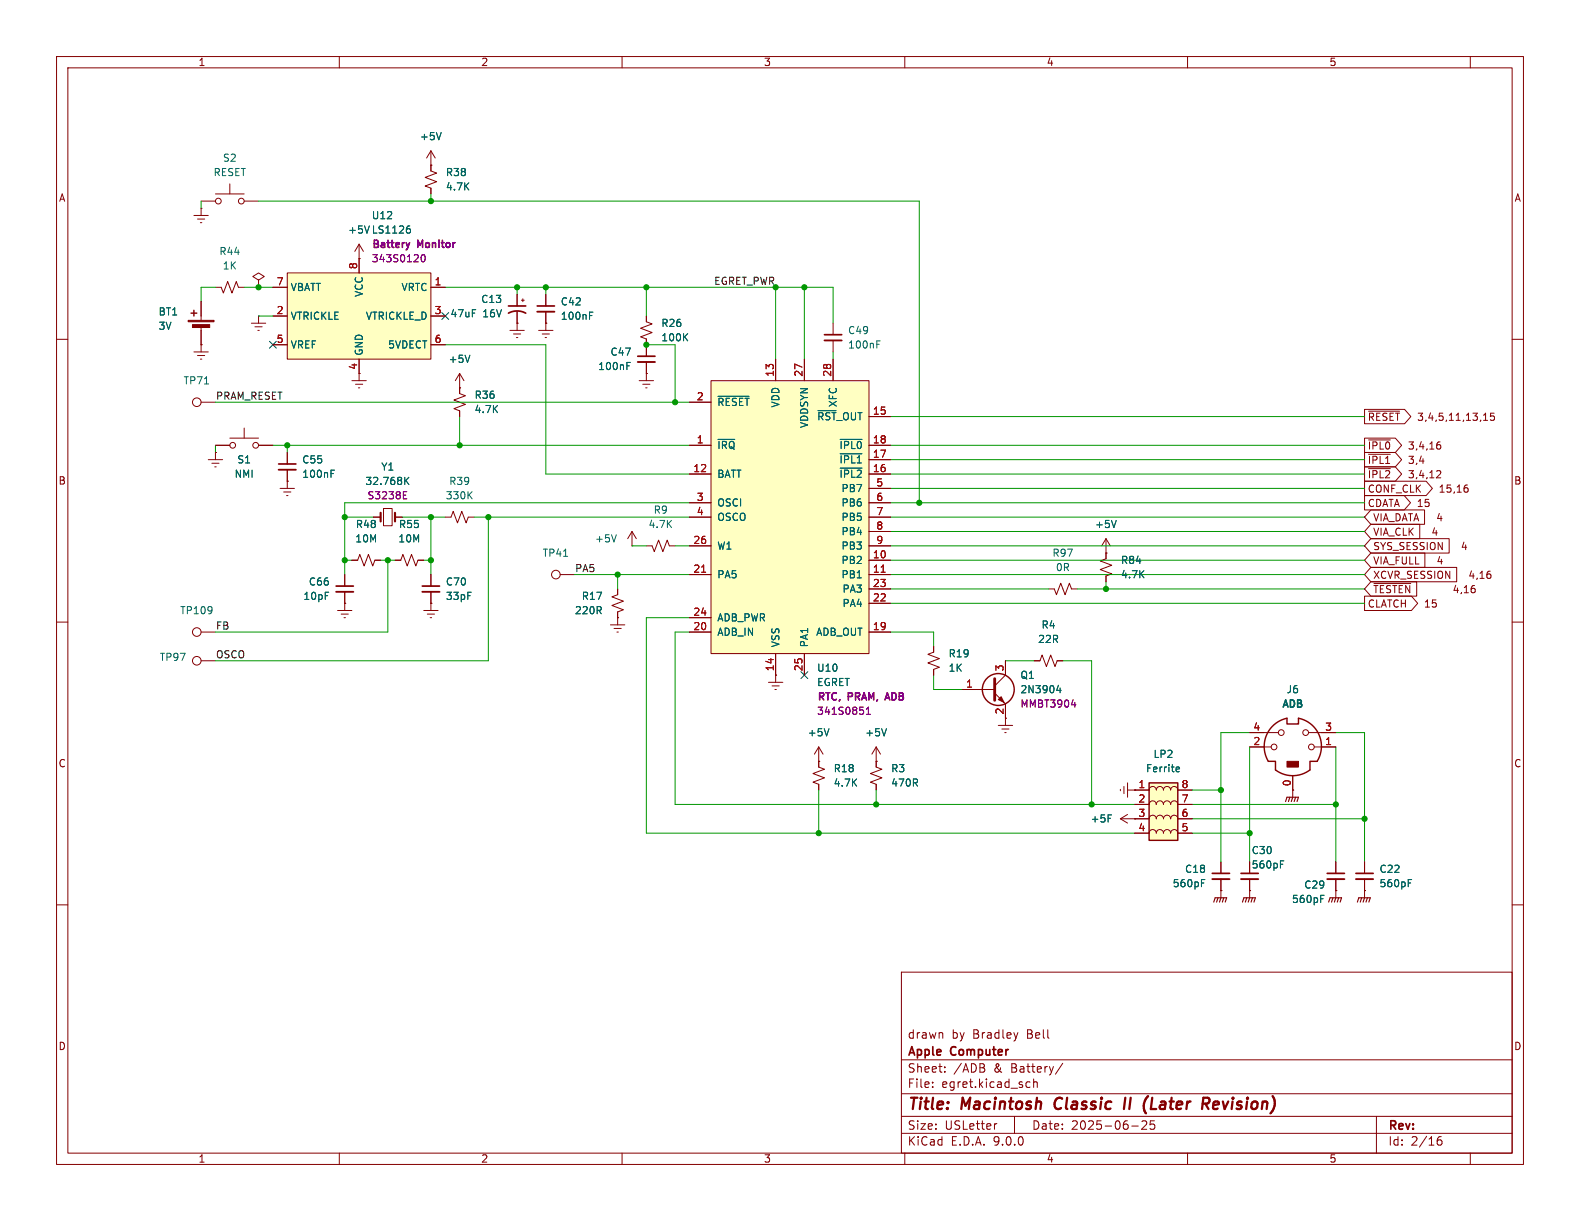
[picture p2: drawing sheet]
<svg xmlns="http://www.w3.org/2000/svg" width="279mm" height="216mm" viewBox="0 0 279 216" stroke-linecap="round" stroke-linejoin="round" font-family="sans-serif">
<g fill="none" stroke="#840000" stroke-width=".18">
<path d="M10 10h259.4v195.9h-259.4zM12 12h255.4v191.9h-255.4zM60 10v2M110 10v2M160 10v2M210 10v2M260 10v2M34.3 38.1h2.5M34.9 38.7h1.3M35.4 39.4h.3M35.6 36.8h.1M35.6 35.6h2.5"/>
<path d="M35.6 36.8v1.3M38.1 34.3h5.1M40.6 32.5v1.8M43.2 35.6h2.5M35.6 53.3v3.3M35.6 57.7v3.3M38.1 50.8h1l.4 1 .8-2 .7 2 .8-2 .4 1h1M45.7 49.5l1-.6-1-.6-1 .6 1 .6v1.3M45.7 50.8h.1M10 60h2M35.6 71.1h2.5M267.4 60h2"/>
<path d="M36.8 81.3h2.6M37.5 81.9h1.2M38 82.6h.2M38.1 80h.1M38.1 80v1.3M49.5 86.4h2.6M50.2 87h1.2M50.7 87.6h.2M50.8 85.1h.1M50.8 80v2M50.8 83.1v3.3M62.2 99.1h1l.4-1.1 .8 2.1 .8-2.1 .7 2.1 .4-1h1"/>
<path d="M66 91.4h1.3M67.8 89.9h1.5v3.1h-1.5zM69.8 99.1h1.1l.3-1.1 .8 2.1 .8-2.1 .7 2.1 .4-1h1M69.8 91.4h1.3M78.7 91.4h1.1l.3-1 .8 2.1 .8-2.1 .7 2.1 .4-1.1h1M111.8 96.5h.1M111.8 94l.7 1.3M111.8 94l-.8 1.3M111.8 94v2.5M114.3 96.5h1l.4 1 .8-2 .7 2 .8-2 .4 1h1M10 110h2M35.6 111.8h2.5"/>
<path d="M35.6 116.8h2.5M59.7 108h2.5M60.3 108.6h1.3M60.8 109.2h.3M61 106.7h.1M61 101.6v2M61 104.6v3.4M74.9 108h2.6M75.6 108.6h1.2M76.1 109.2h.2M76.2 106.7h.1M76.2 101.6v2"/>
<path d="M76.2 104.6v3.4M267.4 110h2M198.1 139.6v.2M198.8 139.1v1.2M199.4 139.7h1.3M199.4 138.4v2.6M200.7 139.7h.1M221 132.1h3.8M221 129.5h5.1M228.6 139.7h.1M228.6 137.2v3.8M231.4 129.5h4.8"/>
<path d="M232.4 132.1h3.8M215.9 157.5h.1M215.9 152.4v2M215.9 155.4v3.4M221 157.5h.1M221 155.4v3.4M236.2 152.4v2M236.2 155.4v2.1M10 160h2M159.4 171.9h108v32h-108zM267.4 160h2M159.4 197.4h108"/>
<path d="M159.4 193.4h108M159.4 187.4h108M164.9 192.1v.2M164.9 191.4v.1M166.6 182.7l.1 .9M167.1 189.4v.2M167.1 188.7v.1M176.3 198.7l-.3 .1M179.4 197.4v3M180 182.6l-.4 1M181.6 192.2h.5M181.6 191.4h.5"/>
<path d="M182.8 191.4l.2-.1 .4 .1v.9M182.8 190.8v1.5M187.9 188l-1.3 1.9M200.1 199.1h1.2M201.9 198.3l.6-.1 .2 .1 .1 .3-.9 1.1h.9M204.1 198.2h-.7v.7l.2-.1h.5l.1 .2-.1 .5-.2 .2-.5-.2M243.4 197.4v6.5M60 203.9v2M110 203.9v2M159.4 200.4h108M160 203.9v2M210 203.9v2"/>
<path d="M254.1 201.8l.3-.2h.5l.1 .2v.4l-.3 .3-.4-.1-.2-.2M254.9 201a.59 .59 0 0 0-.8 .6M260 203.9v2"/>
<circle cx="38.6" cy="35.6" r=".51"/>
<circle cx="42.7" cy="35.6" r=".51"/>
<circle cx="34.8" cy="71.1" r=".76"/>
<circle cx="34.8" cy="111.8" r=".76"/>
<circle cx="34.8" cy="116.8" r=".76"/>
<circle cx="225.3" cy="132.1" r=".51"/>
<circle cx="226.6" cy="129.5" r=".51"/>
<circle cx="230.9" cy="129.5" r=".51"/>
<circle cx="231.9" cy="132.1" r=".51"/>
</g>
<path d="M186.8 194.4a1.27 1.27 0 0 0 0 1.6M199 194.1l-.3 2M203 193.8l-.1 .1M203.8 194.1l-.3 2h1M213.2 195.2l.5 .9M213.6 194.1l.1 .1a.54 .54 0 0 1-.1 .9M215.3 194.8l-.6 .1-.2 .9 .2 .3h.4M215.5 195.2l-1 .2" fill="none" stroke="#840000" stroke-width=".4"/>
<path d="M49.3 82h3M59.4 103.6h3.1M74.7 103.6h3M214.4 154.4h3M219.5 154.4h3M234.7 154.4h3" fill="none" stroke="#840000" stroke-width=".3"/>
<path d="M49.3 83.1h3M59.4 104.6h3.1M74.7 104.6h3M214.4 155.4h3M219.5 155.4h3M234.7 155.4h3" fill="none" stroke="#840000" stroke-width=".33"/>
<g fill="none" stroke="#006464" stroke-width=".18">
<path d="M36.2 67.9h.7M58.5 83.7h.5M58.5 83.1h.6M71.8 84.9l.5 .8M72.3 84.4l-.7 .7M82.9 87.5l.6 .7M83.5 86.9l-.7 .8M109 94.6l-.4 1.2M212.5 156.1h.4M212.5 155.5h.6M226.4 152.8h.4M226.4 152.2h.6"/>
<path d="M233.5 158.9h.5M233.5 158.3h.6"/>
</g>
<path d="M67.3 90.7v1.5M69.8 90.7v1.5" fill="none" stroke="#840000" stroke-width=".38"/>
<path d="M71.3 87.5h.5M71.3 88.2h.6M71.3 86.9h.6" fill="none" stroke="#840084" stroke-width=".18"/>
<path d="M214.6 159.5l.3-.7h2l-.2 .7M215.4 158.8l-.3 .7M215.9 158.8l-.3 .7M216.4 158.8l-.2 .7M219.7 159.5l.3-.7h2l-.3 .7M220.5 158.8l-.3 .7M221 158.8l-.3 .7M221.5 158.8l-.3 .7M227.3 141.7l.3-.7h2l-.2 .7M228.1 141l-.3 .7M228.6 141l-.3 .7M229.1 141l-.2 .7" fill="none" stroke="#840000" stroke-width=".2"/>
<path d="M33.8 55.4h1M34.3 54.9v1M224.9 128.5l1.4-1.1 1.3-.4v1h2v-1a5.1 5.1 0 0 1 3.3 7.6h-1.3v1.5a5.1 5.1 0 0 1-6 0v-1.5h-1.3a5.1 5.1 0 0 1 .6-6.1z" fill="none" stroke="#840000" stroke-width=".25"/>
<g fill="#840000" stroke="#840000" stroke-width=".18">
<path d="M227.6 134.6h2v1h-2z"/>
<path d="M33.3 56.6h4.5v.3h-4.5z"/>
<path d="M34 57.4h3.1v.5h-3.1z"/>
</g>
<path d="M203.2 138.4h5.1v10.2h-5.1z" fill="#ffffc2"/>
<path d="M203.2 138.4h5.1v10.2h-5.1z" fill="none" stroke="#840000" stroke-width=".25"/>
<g fill="none" stroke="#840000" stroke-width=".18">
<path d="M44.4 57.2h2.6M45.1 57.8h1.3M45.6 58.4h.2M45.7 55.9h.1M45.7 55.9v1.3M34.3 62.2h2.5M34.9 62.9h1.3M35.4 63.5h.3M35.6 61h.1M35.6 61v1.2M200.7 139.7h2.5a.64 .64 0 0 1 .6-.6 .64 .64 0 0 1 .7 .6 .64 .64 0 0 1 .6-.6 .64 .64 0 0 1 .6 .6 .64 .64 0 0 1 .7-.6 .64 .64 0 0 1 .6 .6 .64 .64 0 0 1 .6-.6 .64 .64 0 0 1 .7 .6h2.5M198.1 144.8h5.1a.64 .64 0 0 1 .6-.7 .64 .64 0 0 1 .7 .7 .64 .64 0 0 1 .6-.7 .64 .64 0 0 1 .6 .7 .64 .64 0 0 1 .7-.7 .64 .64 0 0 1 .6 .7 .64 .64 0 0 1 .6-.7 .64 .64 0 0 1 .7 .7h2.5"/>
<path d="M198.1 144.8l1.3 .7M199.4 144l-1.3 .8M200.7 142.2h2.5a.64 .64 0 0 1 .6-.6 .64 .64 0 0 1 .7 .6 .64 .64 0 0 1 .6-.6 .64 .64 0 0 1 .6 .6 .64 .64 0 0 1 .7-.6 .64 .64 0 0 1 .6 .6 .64 .64 0 0 1 .6-.6 .64 .64 0 0 1 .7 .6h2.5M200.7 147.3h2.5a.64 .64 0 0 1 .6-.6 .64 .64 0 0 1 .7 .6 .64 .64 0 0 1 .6-.6 .64 .64 0 0 1 .6 .6 .64 .64 0 0 1 .7-.6 .64 .64 0 0 1 .6 .6 .64 .64 0 0 1 .6-.6 .64 .64 0 0 1 .7 .6h2.5M200.7 144.8h.1"/>
</g>
<path d="M208.2 135.6l.3 .1 .1 .2-.6 .1M208.5 136.4l-.3 .1M196 144.1h.6" fill="none" stroke="#006464" stroke-width=".18"/>
<path d="M50.8 48.3h25.4v15.2h-25.4z" fill="#ffffc2"/>
<g fill="none" stroke="#840000" stroke-width=".18">
<path d="M76.2 26.7v3.5l1 .4-2 .8 2 .7-2 .8 1 .4v1M76.2 29.2h.1M76.2 26.7l-.8 1.2M76.2 26.7l.8 1.2M48.3 50.8h2.5M48.3 55.9h2.5M50.8 48.3h25.4v15.2h-25.4zM63.5 45.7h.1M63.5 43.2v5.1M63.5 43.2l-.8 1.3M63.5 43.2l.8 1.3M76.2 50.8h2.5"/>
<path d="M76.2 55.9h2.5M90.2 58.4h2.5M90.8 59.1h1.3M91.3 59.7h.3M91.4 57.2h.1M91.4 52.1v2M91.4 55.1v3.3M92.2 53.1h.5M92.5 52.8v.5M95.2 58.4h2.6M95.9 59.1h1.3M96.4 59.7h.2"/>
<path d="M96.5 57.2h.1M96.5 52.1v2M96.5 55.1v3.3M38.1 78.7h2.5M40.6 77.5h5.1M43.2 75.7v1.8M45.7 78.7h2.6M48.3 61h2.5M62.2 67.3h2.6M62.9 67.9h1.2M63.4 68.6h.2M63.5 63.5v3.8"/>
<path d="M76.2 61h2.5M81.3 68.6h.1M81.3 66v3.6l1 .4-2 .7 2 .8-2 .8 1 .3v1.1M81.3 66l-.8 1.3M81.3 66l.7 1.3M113 67.3h2.6M113.7 67.9h1.2M114.2 68.6h.2M114.3 66h.1M114.3 61v2M114.3 64v3.3M195.6 97.8v1l-1 .4 2 .7-2 .8 2 .8-1 .4v1"/>
<path d="M137.2 119.4h.1M137.2 119.4v1.3M165.1 114.3v1l-1 .4 2 .8-2 .7 2 .8-1 .4v1M177.8 116.8v2.6l-1.9 1.9M182.9 116.8h1l.4-1 .7 2.1 .8-2.1 .8 2.1 .3-1.1h1.1M185.4 104.1h1l.4 1.1 .8-2.1 .7 2.1 .8-2.1 .4 1h1M135.9 120.7h2.5M136.5 121.3h1.3M137 121.9h.3M144.8 134.6h.1M144.8 132.1v3.5l1 .4-2 .8 2 .7-2 .8 1 .4v1M144.8 132.1l-.8 1.3"/>
<path d="M144.8 132.1l.7 1.3M154.9 134.6h.1M154.9 132.1v3.5l1.1 .4-2.1 .8 2.1 .7-2.1 .8 1 .4v1M154.9 132.1l-.7 1.3M154.9 132.1l.8 1.3M170.2 121.9h5.7M175.9 122.6l1.9 1.9v3.8M176.5 128.3h2.6M177.2 128.9h1.2M177.7 129.5h.2M241.3 157.5h.1M241.3 157.5v1.3"/>
<circle cx="41.1" cy="78.7" r=".51"/>
<circle cx="45.2" cy="78.7" r=".51"/>
</g>
<path d="M72.2 39.9h.3M78 23.4l-.4 1.3M72.1 40.4h.2l.3 .3-.1 .4-.4 .1M104.3 55.8h.4M104.3 55.2h.6M83.1 62.8l-.4 1.3M110.9 64.7h.4M110.9 64.1h.6M146.6 128.8l-.4 1.3M156.8 128.8l-.5 1.3M187.2 121.2l-.3 .9h.7M187.5 121.7v.8" fill="none" stroke="#006464" stroke-width=".18"/>
<path d="M72.4 42.9l-.3 .9" fill="none" stroke="#840084" stroke-width=".25"/>
<path d="M74.6 45.1l.2-.1a.68 .68 0 0 1 .4 .7 .68 .68 0 0 1-.4 .6 .84 .84 0 0 1-.2-1.2zM189.5 124.6h.7M190.1 124.2v.8" fill="none" stroke="#840084" stroke-width=".18"/>
<path d="M175.9 120v3.8" fill="none" stroke="#840000" stroke-width=".51"/>
<circle cx="176.5" cy="121.9" r="2.82" fill="none" stroke="#840000" stroke-width=".25"/>
<path d="M176.5 123.7l.5-.5 .5 1z" fill="#840000" stroke="#840000" stroke-width=".18"/>
<path d="M89.9 55.4a3.2 3.2 0 0 1 3.1 0M89.9 54.1h3.1M95 54.1h3M112.8 63h3" fill="none" stroke="#840000" stroke-width=".3"/>
<path d="M240 159.5l.3-.7h2l-.2 .7M240.8 158.8l-.3 .7M241.3 158.8l-.3 .7M241.8 158.8l-.2 .7" fill="none" stroke="#840000" stroke-width=".2"/>
<path d="M95 55.1h3M112.8 64h3" fill="none" stroke="#840000" stroke-width=".33"/>
<path d="M125.7 67.3h28v48.3h-28z" fill="#ffffc2"/>
<g fill="none" stroke="#840000" stroke-width=".18">
<path d="M76.2 29.2h.1M76.2 29.2v1M76.2 33.3v1M35.6 53.3v2.6M35.6 58.4v2.6M48.3 50.8h2.5M48.3 55.9h2.5M63.5 45.7h.1M63.5 45.7v2.6M76.2 50.8h2.5M76.2 55.9h2.5M91.4 57.2h.1"/>
<path d="M91.4 52.1v2M91.4 55.1v2.1M96.5 57.2h.1M96.5 52.1v2M96.5 55.1v2.1M114.3 55.9v1l1 .4-2 .7 2 .8-2 .8 1 .3v3.1M147.3 57.2v2M35.6 61h.1M38.1 78.7h2.5M45.7 78.7h2.6M48.3 61h2.5M63.5 63.5v2.5"/>
<path d="M76.2 61h2.5M81.3 68.6h.1M81.3 68.6v1M81.3 72.6v1.1M114.3 66h.1M114.3 64v2M121.9 71.1h3.8M121.9 78.7h3.8M125.7 67.3h28v48.3h-28zM137.2 63.5v3.8M142.2 63.5v3.8M147.3 60.2v2"/>
<path d="M147.3 63.5v3.8M153.7 78.7h3.8M153.7 73.7h3.8M241.3 72.4h7.1l1.1 1.3-1.1 1.2h-7.1zM241.3 77.5h5.4l1.2 1.2-1.2 1.3h-5.4zM242 72.7h5.5M242 77.8h3.9M254.3 78.6h.2l.3 .3-.1 .4-.4 .1M254.7 78.1l-.4 .1M262.3 74.3h.8M262.3 73.4l.4-.3v1.2M264.2 73.1h-.6l-.1 .6 .2-.2 .5 .1 .1 .2-.1 .4-.2 .1-.5-.1"/>
<path d="M38.1 80h.1M50.8 85.1h.1M50.8 80v2M50.8 83.1v2M62.2 99.1h1M66 91.4h1.3M66.3 99.1h1M69.8 91.4h1.3M69.8 99.1h1.1M73.9 99.1h1M121.9 83.8h3.8M121.9 88.9h3.8"/>
<path d="M121.9 91.4h3.8M121.9 96.5h3.8M153.7 83.8h3.8M153.7 88.9h3.8M153.7 91.4h3.8M153.7 96.5h3.8M153.7 81.3h3.8M153.7 86.4h3.8M153.7 94h3.8M153.7 99.1h3.8M195.6 97.8h.1M195.6 95.3l-.8 1.2"/>
<path d="M195.6 95.3l.7 1.2M195.6 95.3v3.5M241.3 80h5.4l1.2 1.3-1.2 1.3h-5.4zM241.3 82.5h5.4l1.2 1.3-1.2 1.3h-5.4zM241.3 85.1h10.9l1.1 1.3-1.1 1.2h-10.9zM241.3 87.6h7l1.1 1.3-1.1 1.3h-7zM242 80.3h3.9M242 82.9h3.9M242.4 97.8h9.6v2.5h-9.6l-1.1-1.2zM242.4 92.7h8.7v2.6h-8.7l-1.1-1.3zM242.4 90.2h9.5v2.5h-9.5l-1.1-1.3zM242.4 95.2h13.9v2.6h-13.9l-1.1-1.3z"/>
<path d="M254.2 83.2l.5 .1 .1 .3-.8 .9h.8M259.1 86.2h.3l.2 .3v.4l-.5 .1M259.3 85.8h.2M61 106.7h.1M61 101.6v2M61 104.6v2.1M76.2 106.7h.1M76.2 101.6v2M76.2 104.6v2.1M99.1 101.6h2.5M107.9 110.5h2.6M108.6 111.1h1.3"/>
<path d="M109.1 111.8h.2M109.2 104.1v1.1l-1 .3 2 .8-2 .8 2 .7-1 .4v2.3M109.2 109.2h.1M121.9 101.6h3.8M121.9 109.2h3.8M121.9 111.8h3.8M137.2 119.4h.1M137.2 115.6v3.8M142.2 115.6v3.8M153.7 101.6h3.8M153.7 111.8h3.8M153.7 104.1h3.8"/>
<path d="M153.7 106.7h3.8M165.1 114.3v1M165.1 118.4v1M177.8 116.8v2.6M182.9 116.8h1M186.9 116.8h1.1M195.6 101.9v1M241.3 105.4h8.3l1.1 1.3-1.1 1.3h-8.3zM242.4 102.9h8.1v2.5h-8.1l-1.1-1.3zM242.4 100.3h15.2v2.6h-15.2l-1.1-1.3zM243 103.2h6.5M260.8 104.1l.1 .2-.1 .4"/>
<path d="M263.5 101.5l.2 .2-.2 .5M144.8 134.6h.1M144.8 134.6v1M144.8 138.7v1M154.9 134.6h.1M154.9 134.6v1M154.9 138.7v1M170.2 121.9h2.5M177.8 124.5v2.5M200.7 139.7h.1M200.7 139.7h2.5M208.3 139.7h2.5"/>
<path d="M221 129.5h2.5M221 132.1h2.5M228.6 139.7h.1M228.6 137.2v2.5M233.7 129.5h2.5M233.7 132.1h2.5M200.7 144.8h.1M200.7 142.2h2.5M200.7 144.8h2.5M200.7 147.3h2.5M208.3 142.2h2.5M208.3 144.8h2.5"/>
<path d="M208.3 147.3h2.5M215.9 157.5h.1M215.9 152.4v2M215.9 155.4v2.1M221 157.5h.1M221 155.4v2.1M236.2 157.5h.1M236.2 152.4v2M236.2 155.4v3.4M241.3 157.5h.1M241.3 152.4v2M241.3 155.4v2.1"/>
<circle cx="98.3" cy="101.6" r=".76"/>
</g>
<g fill="none" stroke="#006464" stroke-width=".18">
<path d="M72.2 39.9h.3M78 23.4l-.4 1.3M72.1 40.4h.2l.3 .3-.1 .4-.4 .1M104.3 55.8h.4M104.3 55.2h.6M121.1 59.5l.5 .8M121.6 59l-.7 .7M83.1 62.8l-.4 1.3M110.9 64.7h.4M110.9 64.1h.6M127 70.1h5.5M127 77.7h2.9"/>
<path d="M144.6 72.6h3.2M148.6 77.7h3.8M155.1 60.9h.4M155.1 60.3h.6M58.5 83.7h.5M58.5 83.1h.6M71.8 84.9l.5 .8M72.3 84.4l-.7 .7M99.7 98.4h.7M148.6 80.2h3.8M148.6 82.8h3.8M197.4 92l-.4 1.3"/>
<path d="M146.6 128.8l-.4 1.3M156.8 128.8l-.5 1.3M187.2 121.2l-.3 .9h.7M187.5 121.7v.8M208.2 135.6l.3 .1 .1 .2-.6 .1M208.5 136.4l-.3 .1M196 144.1h.6M212.5 156.1h.4M212.5 155.5h.6M226.4 152.8h.4M226.4 152.2h.6M233.5 158.9h.5"/>
<path d="M233.5 158.3h.6M249 156.1h.5M249 155.5h.6"/>
</g>
<path d="M124.1 101.2h.7M155.8 101.2h.7" fill="none" stroke="#a90000" stroke-width=".18"/>
<path d="M72.4 42.9l-.3 .9M156.9 122.5l-.4 1.3" fill="none" stroke="#840084" stroke-width=".25"/>
<path d="M74.6 45.1l.2-.1a.68 .68 0 0 1 .4 .7 .68 .68 0 0 1-.4 .6 .84 .84 0 0 1-.2-1.2zM71.3 87.5h.5M71.3 88.2h.6M71.3 86.9h.6M153.2 126.3h.7M153.2 125.4l.4-.4v1.3M189.5 124.6h.7M190.1 124.2v.8" fill="none" stroke="#840084" stroke-width=".18"/>
<path d="M145.8 59.2h3M239.8 154.4h3" fill="none" stroke="#840000" stroke-width=".3"/>
<path d="M145.8 60.2h3M239.8 155.4h3" fill="none" stroke="#840000" stroke-width=".33"/>
<path d="M234.9 159.5l.3-.7h2l-.2 .7M235.7 158.8l-.2 .7M236.2 158.8l-.2 .7M236.7 158.8l-.2 .7" fill="none" stroke="#840000" stroke-width=".2"/>
<g fill="none" stroke="#009600" stroke-width=".18">
<path d="M35.6 35.6v1.2M45.7 35.6h116.9v53.3M76.2 34.3v1.3M38.1 50.8h-2.5v2.5M43.2 50.8h5.1M45.7 55.9h2.6M78.7 50.8h68.6v6.4M91.4 50.8v1.3M96.5 50.8v1.3M114.3 50.8v5.1M137.2 50.8v12.7M142.2 50.8v12.7"/>
<path d="M38.1 71.1h83.8M38.1 78.7v1.3M48.3 78.7h73.6M50.8 78.7v1.3M78.7 61h17.8v22.8h25.4M81.3 73.7v5M114.3 61h5.1v10.1M147.3 62.2v1.3M157.5 78.7h83.8M157.5 73.7h83.8M61 91.4h5M61 99.1h1.2"/>
<path d="M67.3 99.1h2.5M68.6 99.1v12.7h-30.5M71.1 91.4h7.6M74.9 99.1h1.3M76.2 91.4v10.2M83.8 91.4h38.1M86.4 91.4v25.4h-48.3M111.8 96.5h2.5M119.4 96.5h2.5M121.9 88.9h-60.9v12.7M157.5 96.5h83.8M157.5 91.4h83.8"/>
<path d="M157.5 83.8h83.8M157.5 88.9h83.8M157.5 99.1h83.8M157.5 86.4h83.8M157.5 81.3h83.8M157.5 94h83.8M101.6 101.6h20.3M109.2 101.6v2.5M121.9 111.8h-2.5v30.4h81.3M121.9 109.2h-7.6v38.1h86.4M157.5 101.6h83.8M157.5 104.1h27.9"/>
<path d="M157.5 106.7h83.8M157.5 111.8h7.6v2.5M165.1 119.4v2.5h5.1M177.8 116.8h5.1M188 116.8h5v25.4M190.5 104.1h50.8M195.6 102.9v1.2M144.8 139.7v7.6M154.9 139.7v2.5M210.8 139.7h5.1M221 129.5h-5.1v22.9M221 132.1v20.3"/>
<path d="M236.2 129.5h5.1v22.9M236.2 132.1v20.3M210.8 147.3h10.2M210.8 142.2h25.4M210.8 144.8h30.5"/>
</g>
<path d="M78.1 55.3l1.2 1.2M79.3 55.3l-1.2 1.2M47.7 60.4l1.2 1.2M48.9 60.4l-1.2 1.2M141.6 118.8l1.2 1.2M142.8 118.8l-1.2 1.2" fill="none" stroke="#000084" stroke-width=".18"/>
<g fill="#009600" stroke="#009600" stroke-width=".18">
<circle cx="61" cy="91.4" r=".46"/>
<circle cx="61" cy="99.1" r=".46"/>
<circle cx="81.3" cy="78.7" r=".46"/>
<circle cx="68.6" cy="99.1" r=".46"/>
<circle cx="76.2" cy="99.1" r=".46"/>
<circle cx="50.8" cy="78.7" r=".46"/>
<circle cx="193" cy="142.2" r=".46"/>
<circle cx="215.9" cy="139.7" r=".46"/>
<circle cx="144.8" cy="147.3" r=".46"/>
<circle cx="195.6" cy="104.1" r=".46"/>
<circle cx="154.9" cy="142.2" r=".46"/>
<circle cx="96.5" cy="50.8" r=".46"/>
<circle cx="114.3" cy="61" r=".46"/>
<circle cx="114.3" cy="50.8" r=".46"/>
<circle cx="109.2" cy="101.6" r=".46"/>
<circle cx="119.4" cy="71.1" r=".46"/>
<circle cx="76.2" cy="91.4" r=".46"/>
<circle cx="162.6" cy="88.9" r=".46"/>
<circle cx="86.4" cy="91.4" r=".46"/>
<circle cx="142.2" cy="50.8" r=".46"/>
<circle cx="45.7" cy="50.8" r=".46"/>
<circle cx="91.4" cy="50.8" r=".46"/>
<circle cx="76.2" cy="35.6" r=".46"/>
<circle cx="241.3" cy="144.8" r=".46"/>
<circle cx="236.2" cy="142.2" r=".46"/>
<circle cx="221" cy="147.3" r=".46"/>
</g>
<g font-size="2.8" fill="#840000">
<text x="160.4" y="196.8">Title:</text>
<text x="170.1" y="196.8">Macintosh</text>
<text x="187.3" y="196.8">Classic</text>
<text x="200.4" y="196.8">II</text>
<text x="204.6" y="196.8">(Later</text>
<text x="215.8" y="196.8">Revision)</text>
</g>
<g font-size="2.1" fill="#840000">
<text x="160.4" y="183.9">drawn</text>
<text x="168.3" y="183.9">by</text>
<text x="172.1" y="183.9">Bradley</text>
<text x="181.7" y="183.9">Bell</text>
<text x="160.4" y="189.9">Sheet:</text>
<text x="160.4" y="187.1">Apple</text>
<text x="168.2" y="187.1">Computer</text>
<text x="168.6" y="189.9">/ADB</text>
<text x="175.8" y="189.9">&amp;</text>
<text x="178.9" y="189.9">Battery/</text>
<text x="160.4" y="192.6">File:</text>
<text x="166.5" y="192.6">egret.kicad_sch</text>
<text x="160.4" y="202.8">KiCad</text>
<text x="160.4" y="200">Size:</text>
<text x="167.1" y="200">USLetter</text>
<text x="168.1" y="202.8">E.D.A.</text>
<text x="175.7" y="202.8">9.0.0</text>
<text x="182.4" y="200">Date:</text>
<text x="189.4" y="200">2025-06-25</text>
<text x="245.4" y="200.2">Rev:</text>
<text x="245.4" y="202.8">Id:</text>
<text x="249.5" y="202.8">2/16</text>
</g>
<g font-size="1.8" fill="#840000">
<text x="35" y="11.9">1</text>
<text x="85" y="11.9">2</text>
<text x="135" y="11.9">3</text>
<text x="185" y="11.9">4</text>
<text x="235" y="11.9">5</text>
<text x="10.3" y="35.9">A</text>
<text x="267.7" y="35.9">A</text>
<text x="241.8" y="74.6">~{RESET} 3,4,5,11,13,15</text>
<text x="241.8" y="82.2">~{IPL1}</text>
<text x="241.8" y="79.7">~{IPL0}</text>
<text x="248.9" y="82.2">3,4</text>
<text x="248.9" y="79.7">3,4,16</text>
<text x="10.3" y="85.9">B</text>
<text x="241.8" y="84.8">~{IPL2}</text>
<text x="241.8" y="87.3">CONF_CLK</text>
<text x="241.8" y="89.9">CDATA</text>
<text x="248.9" y="84.8">3,4,12</text>
<text x="250.4" y="89.9">15</text>
<text x="254.3" y="87.3">15,16</text>
<text x="267.7" y="85.9">B</text>
<text x="242.7" y="94.9">VIA_CLK</text>
<text x="242.7" y="92.4">VIA_DATA</text>
<text x="253" y="94.9">4</text>
<text x="253.9" y="92.4">4</text>
<text x="242.7" y="100">VIA_FULL</text>
<text x="242.7" y="97.5">SYS_SESSION</text>
<text x="253.9" y="100">4</text>
<text x="258.2" y="97.5">4</text>
<text x="241.8" y="107.6">CLATCH</text>
<text x="242.7" y="105.1">~{TESTEN}</text>
<text x="242.7" y="102.6">XCVR_SESSION</text>
<text x="251.7" y="107.6">15</text>
<text x="256.8" y="105.1">4,16</text>
<text x="259.6" y="102.6">4,16</text>
<text x="10.3" y="135.9">C</text>
<text x="267.7" y="135.9">C</text>
<text x="221.2" y="153.8">560pF</text>
<text x="10.3" y="185.9">D</text>
<text x="267.7" y="185.9">D</text>
<text x="35" y="205.8">1</text>
<text x="85" y="205.8">2</text>
<text x="135" y="205.8">3</text>
<text x="185" y="205.8">4</text>
<text x="235" y="205.8">5</text>
</g>
<g font-size="1.8" fill="#006464">
<text x="39.3" y="28.8">S2</text>
<text x="74.2" y="25">+5V</text>
<text x="37.7" y="31.3">RESET</text>
<text x="78.7" y="31.3">R38</text>
<text x="78.7" y="33.9">4.7K</text>
<text x="61.5" y="41.5">+5V LS1126</text>
<text x="65.7" y="39">U12</text>
<text x="38.7" y="45.3">R44</text>
<text x="39.3" y="47.9">1K</text>
<text x="51.3" y="51.7">VBATT</text>
<text x="64.4" y="52.6" transform="rotate(-90 64.4 52.6)">VCC</text>
<text x="70.9" y="51.7">VRTC</text>
<text x="85" y="53.8">C13</text>
<text x="27.9" y="56">BT1</text>
<text x="27.9" y="58.5">3V</text>
<text x="51.3" y="56.7">VTRICKLE</text>
<text x="64.6" y="56.7">VTRICKLE_D</text>
<text x="79.6" y="56.3">47uF</text>
<text x="85.4" y="56.3">16V</text>
<text x="99.1" y="56.7">100nF</text>
<text x="99.1" y="54.2">C42</text>
<text x="116.8" y="58">R26</text>
<text x="149.9" y="59.3">C49</text>
<text x="51.3" y="61.8">VREF</text>
<text x="64.4" y="63" transform="rotate(-90 64.4 63)">GND</text>
<text x="68.5" y="61.8">5VDECT</text>
<text x="79.2" y="64.4">+5V</text>
<text x="105.7" y="65.6">100nF</text>
<text x="107.9" y="63.1">C47</text>
<text x="116.8" y="60.6">100K</text>
<text x="149.9" y="61.8">100nF</text>
<text x="32.4" y="68.2">TP71</text>
<text x="83.8" y="70.7">R36</text>
<text x="126.7" y="72">~{RESET}</text>
<text x="83.8" y="73.3">4.7K</text>
<text x="138" y="72.2" transform="rotate(-90 138 72.2)">VDD</text>
<text x="143.1" y="75.8" transform="rotate(-90 143.1 75.8)">VDDSYN</text>
<text x="144.4" y="74.5">~{RST}_OUT</text>
<text x="148.2" y="72.1" transform="rotate(-90 148.2 72.1)">XFC</text>
<text x="41.9" y="82.1">S1</text>
<text x="53.3" y="82.1">C55</text>
<text x="67.3" y="83.4">Y1</text>
<text x="126.7" y="79.6">~{IRQ}</text>
<text x="148.3" y="79.6">~{IPL0}</text>
<text x="148.3" y="82.1">~{IPL1}</text>
<text x="41.4" y="84.7">NMI</text>
<text x="53.3" y="84.7">100nF</text>
<text x="64.5" y="86">32.768K</text>
<text x="78.7" y="88.5">330K</text>
<text x="79.3" y="86">R39</text>
<text x="126.7" y="84.7">BATT</text>
<text x="126.7" y="89.8">OSCI</text>
<text x="148.3" y="84.7">~{IPL2}</text>
<text x="148.7" y="87.2">PB7</text>
<text x="148.7" y="89.8">PB6</text>
<text x="62.8" y="93.6">R48</text>
<text x="70.4" y="93.6">R55</text>
<text x="114.6" y="93.6">4.7K</text>
<text x="115.5" y="91">R9</text>
<text x="126.7" y="92.3">OSCO</text>
<text x="148.7" y="92.3">PB5</text>
<text x="148.7" y="94.8">PB4</text>
<text x="193.5" y="93.6">+5V</text>
<text x="62.7" y="96.1">10M</text>
<text x="70.4" y="96.1">10M</text>
<text x="95.9" y="98.7">TP41</text>
<text x="105.1" y="96.1">+5V</text>
<text x="126.7" y="97.4">W1</text>
<text x="148.7" y="97.4">PB3</text>
<text x="148.7" y="99.9">PB2</text>
<text x="186" y="98.7">R97</text>
<text x="186.6" y="101.2">0R</text>
<text x="198.1" y="99.9">R84</text>
<text x="53.6" y="106.3">10pF</text>
<text x="54.5" y="103.7">C66</text>
<text x="78.7" y="103.7">C70</text>
<text x="78.7" y="106.3">33pF</text>
<text x="102.8" y="106.3">R17</text>
<text x="126.7" y="102.5">PA5</text>
<text x="148.7" y="102.5">PB1</text>
<text x="148.9" y="105">PA3</text>
<text x="148.9" y="107.5">PA4</text>
<text x="198.1" y="102.5">4.7K</text>
<text x="31.8" y="108.8">TP109</text>
<text x="101.6" y="108.8">220R</text>
<text x="126.7" y="110.1">ADB_PWR</text>
<text x="126.7" y="112.6">ADB_IN</text>
<text x="144.2" y="112.6">ADB_OUT</text>
<text x="183.5" y="113.9">22R</text>
<text x="184.1" y="111.4">R4</text>
<text x="28.2" y="117.1">TP97</text>
<text x="138" y="114.6" transform="rotate(-90 138 114.6)">VSS</text>
<text x="143.1" y="114.6" transform="rotate(-90 143.1 114.6)">PA1</text>
<text x="144.4" y="119">U10</text>
<text x="167.6" y="119">1K</text>
<text x="167.6" y="116.4">R19</text>
<text x="144.4" y="121.5">EGRET</text>
<text x="180.3" y="120.2">Q1</text>
<text x="180.3" y="122.8">2N3904</text>
<text x="226.5" y="125.5">ADB</text>
<text x="227.4" y="122.8">J6</text>
<text x="142.7" y="130.4">+5V</text>
<text x="152.9" y="130.4">+5V</text>
<text x="147.3" y="136.8">R18</text>
<text x="157.5" y="136.8">R3</text>
<text x="202.6" y="136.8">Ferrite</text>
<text x="203.9" y="134.2">LP2</text>
<text x="147.3" y="139.3">4.7K</text>
<text x="157.5" y="139.3">470R</text>
<text x="192.8" y="145.6">+5F</text>
<text x="209.5" y="154.5">C18</text>
<text x="221.2" y="151.2">C30</text>
<text x="243.8" y="154.5">C22</text>
<text x="207.3" y="157.1">560pF</text>
<text x="228.4" y="159.9">560pF</text>
<text x="230.5" y="157.3">C29</text>
<text x="243.8" y="157.1">560pF</text>
</g>
<g font-size="1.8" fill="#a90000">
<text x="63.2" y="47.7" transform="rotate(-90 63.2 47.7)">8</text>
<text x="48.8" y="50.5">7</text>
<text x="76.8" y="50.5">1</text>
<text x="48.8" y="55.6">2</text>
<text x="76.8" y="55.6">3</text>
<text x="48.8" y="60.7">5</text>
<text x="63.2" y="65.5" transform="rotate(-90 63.2 65.5)">4</text>
<text x="76.8" y="60.7">6</text>
<text x="123.1" y="70.9">2</text>
<text x="136.9" y="66.7" transform="rotate(-90 136.9 66.7)">13</text>
<text x="142" y="66.7" transform="rotate(-90 142 66.7)">27</text>
<text x="147.1" y="66.7" transform="rotate(-90 147.1 66.7)">28</text>
<text x="154.3" y="73.4">15</text>
<text x="122.5" y="83.6">12</text>
<text x="123.1" y="78.5">1</text>
<text x="154.3" y="78.5">18</text>
<text x="154.3" y="81">17</text>
<text x="154.3" y="83.6">16</text>
<text x="123.1" y="88.6">3</text>
<text x="154.9" y="86.1">5</text>
<text x="154.9" y="88.6">6</text>
<text x="123.1" y="91.2">4</text>
<text x="154.9" y="91.2">7</text>
<text x="154.9" y="93.7">8</text>
<text x="122.5" y="96.3">26</text>
<text x="122.5" y="101.3">21</text>
<text x="154.3" y="98.8">10</text>
<text x="154.3" y="101.3">11</text>
<text x="154.9" y="96.3">9</text>
<text x="154.3" y="103.9">23</text>
<text x="154.3" y="106.4">22</text>
<text x="122.5" y="109">24</text>
<text x="122.5" y="111.5">20</text>
<text x="154.3" y="111.5">19</text>
<text x="136.9" y="118.8" transform="rotate(-90 136.9 118.8)">14</text>
<text x="142" y="118.8" transform="rotate(-90 142 118.8)">25</text>
<text x="177.5" y="118.8" transform="rotate(-90 177.5 118.8)">3</text>
<text x="170.7" y="121.7">1</text>
<text x="177.5" y="126.4" transform="rotate(-90 177.5 126.4)">2</text>
<text x="221.5" y="129.3">4</text>
<text x="221.5" y="131.8">2</text>
<text x="234.2" y="129.3">3</text>
<text x="234.2" y="131.8">1</text>
<text x="201.2" y="139.4">1</text>
<text x="201.2" y="142">2</text>
<text x="208.8" y="139.4">8</text>
<text x="208.8" y="142">7</text>
<text x="228.3" y="139.1" transform="rotate(-90 228.3 139.1)">0</text>
<text x="201.2" y="144.5">3</text>
<text x="201.2" y="147.1">4</text>
<text x="208.8" y="144.5">6</text>
<text x="208.8" y="147.1">5</text>
</g>
<g font-size="1.8" fill="#840084">
<text x="65.6" y="44.2">Battery</text>
<text x="65.7" y="46.6">343S0120</text>
<text x="73.8" y="44.2">Monitor</text>
<text x="64.9" y="88.5">S3238E</text>
<text x="144.4" y="124.2">RTC,</text>
<text x="150" y="124.2">PRAM,</text>
<text x="157.1" y="124.2">ADB</text>
<text x="180.3" y="125.3">MMBT3904</text>
<text x="144.4" y="126.6">341S0851</text>
</g>
<text font-size="1.8" fill="#009600" x="126.2" y="50.5">EGRET_PWR</text>
<g font-size="1.8" fill="#0f0f0f">
<text x="38.1" y="70.8">PRAM_RESET</text>
<text x="101.6" y="101.3">PA5</text>
<text x="38.1" y="111.4">FB</text>
<text x="38.1" y="116.5">OSCO</text>
</g>
</svg>
